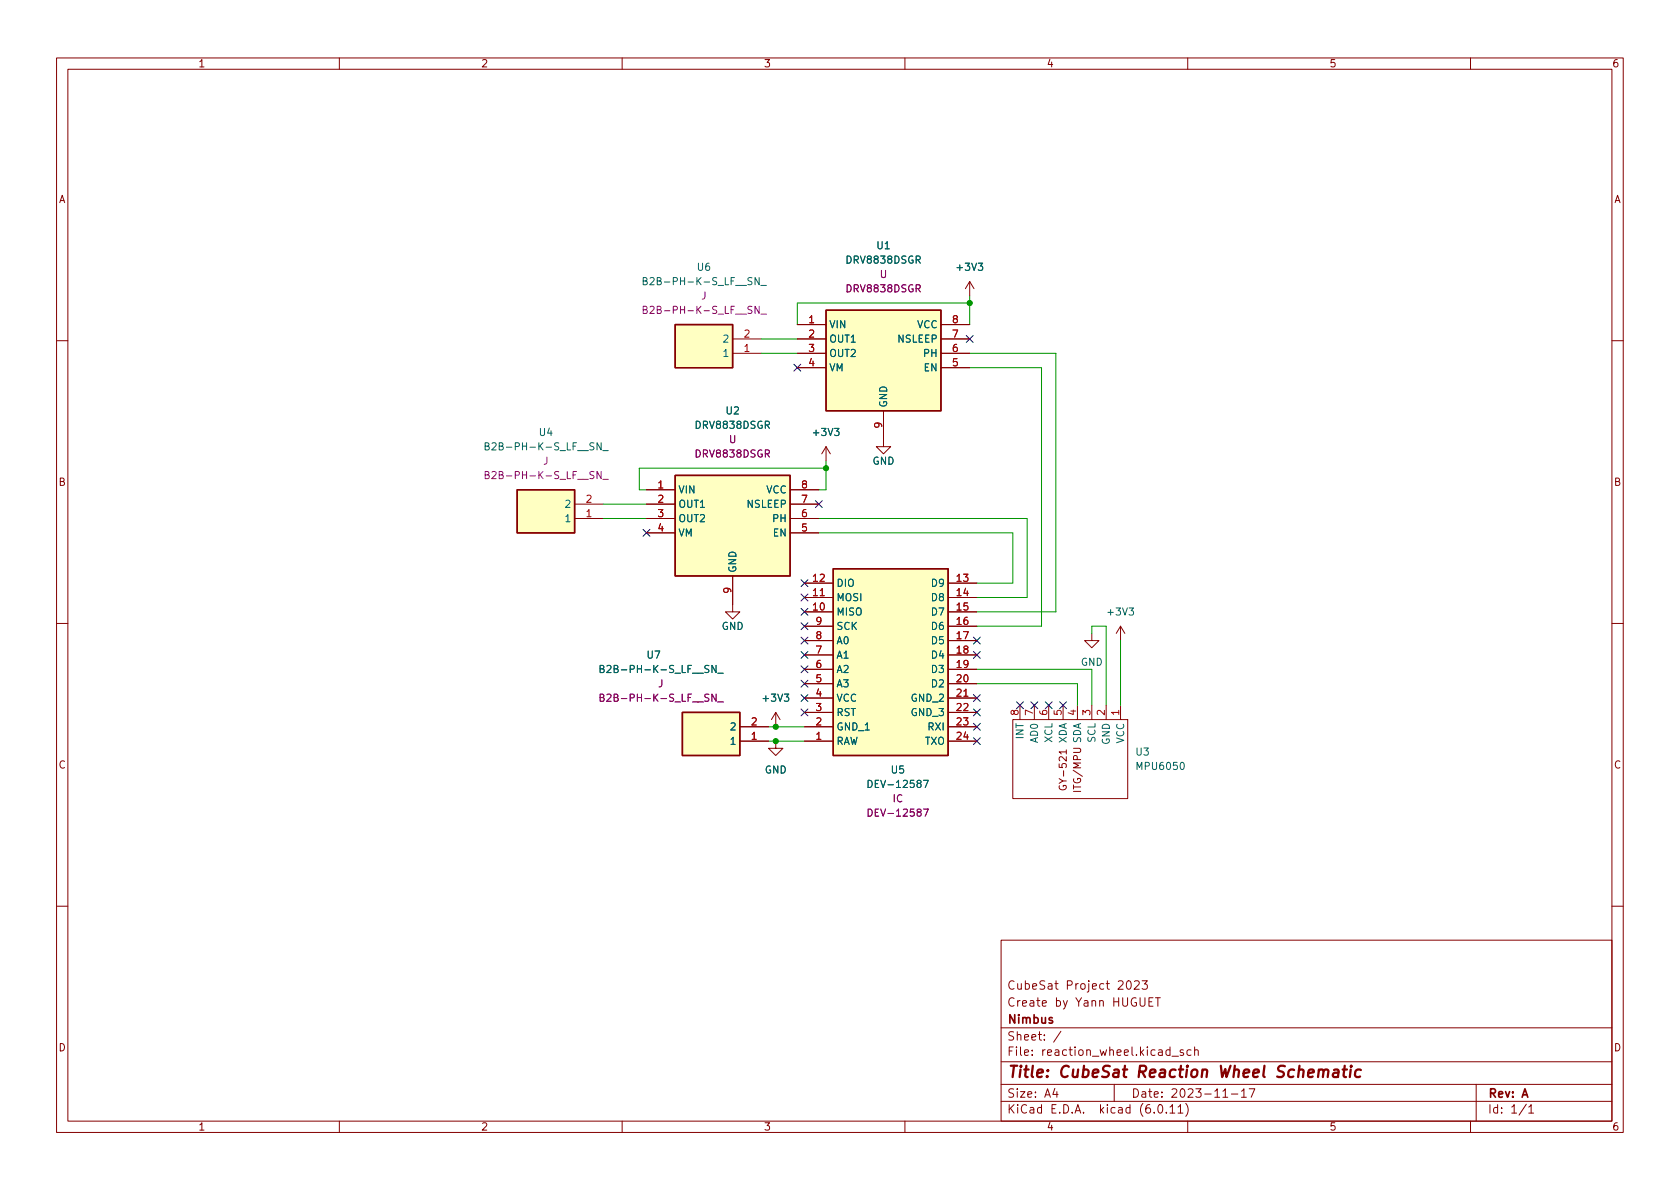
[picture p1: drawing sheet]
<svg xmlns="http://www.w3.org/2000/svg" width="297mm" height="210mm" viewBox="0 0 297 210" stroke-linecap="round" stroke-linejoin="round" font-family="sans-serif">
<g fill="none" stroke="#840000" stroke-width=".18">
<path d="M10 10.2h277v190.1h-277zM12 12.2h273v186.1h-273zM60 10.2v2M110 10.2v2M160 10.2v2M210 10.2v2M260 10.2v2M129.5 59.9h5.1M141 59.9h5M141 57.4h5M166.4 59.9h5M166.4 57.4h5"/>
<path d="M171.4 49.8l-.7 1.2M171.4 49.8v2.5M171.4 49.8l.8 1.2M10 60.2h2M129.5 62.5h5.1M141 62.5h5M141 65h5M146 79l-.7 1.3M146 79v2.5M146 79l.8 1.3M156.2 72.6v6.4h1.3l-1.3 1.3-1.3-1.3h1.3M166.4 62.5h5"/>
<path d="M166.4 65h5M285 60.2h2M101.6 89.1h5.1M101.6 91.7h5.1M114.3 86.6h5.1M114.3 89.1h5.1M114.3 91.7h5.1M114.3 94.2h5.1M139.7 86.6h5.1M139.7 89.1h5.1M139.7 91.7h5.1M139.7 94.2h5.1"/>
<path d="M10 110.2h2M129.5 101.8v6.4h1.3l-1.3 1.3-1.2-1.3h1.2M142.2 108.2h5.1M142.2 105.7h5.1M142.2 103.1h5.1M142.2 110.7h5.1M142.2 113.3h5.1M142.2 115.8h5.1M142.2 118.4h5.1M167.6 108.2h5.1M167.6 105.7h5.1M167.6 103.1h5.1"/>
<path d="M167.6 110.7h5.1M167.6 113.3h5.1M167.6 115.8h5.1M167.6 118.4h5.1M193 112v1.3h1.3l-1.3 1.2-1.2-1.2h1.2M198.1 110.7l-.7 1.3M198.1 110.7v2.6M198.1 110.7l.8 1.3M285 110.2h2M130.8 131.1h5.1M130.8 128.5h5.1M137.2 131.1v1.2h1.2l-1.2 1.3-1.3-1.3h1.3"/>
<path d="M137.2 126l-.8 1.2M137.2 126v2.5M137.2 126l.7 1.2M142.2 131.1h5.1M142.2 128.5h5.1M142.2 120.9h5.1M142.2 123.4h5.1M142.2 126h5.1M167.6 131.1h5.1M167.6 128.5h5.1M167.6 120.9h5.1M167.6 123.4h5.1"/>
<path d="M167.6 126h5.1M179.1 127.2h20.3v14h-20.3zM180.3 124.7v2.5M182.9 124.7v2.5M185.4 124.7v2.5M188 124.7v2.5M188.5 133h-1.2l.3 .3M188.5 132.6v.7M189.8 132.3h1l.3 .3-.1 .3-.2 .2h-1M190.5 124.7v2.5M193 124.7v2.5M195.6 124.7v2.5"/>
<path d="M198.1 124.7v2.5M10 160.2h2M177 166.3h108v32h-108zM184.3 177.4l.7-.1-.1-.3-.4-.1-.2 .2 .1 .8h.5M186.5 173.9h.6M186.7 173.4v1.3l.4 .2M195.6 173.9h.5M195.8 173.4v1.3l.3 .2M285 160.2h2M60 198.3v2M110 198.3v2M160 198.3v2"/>
<path d="M177 194.8h108M177 191.8h108M177 187.8h108M177 181.8h108M182.5 186.5v.1M182.5 185.7v.1M184.6 183.8v.1M184.6 183v.1M187.6 182.4l-1.3 1.9M197 191.8v3M209.2 185.7l-.3-.1-.3 .2 .1 .3 .5 .1v.4h-.6M209.6 195.1a1.72 1.72 0 0 1 0 2.3"/>
<path d="M210 198.3v2M210.6 185.7l-.5-.1-.2 .3v.4l.1 .3h.6M211.2 185.8l.2-.2 .4 .1 .1 .9M211.2 185.1v1.5M217.7 193.5h1.2M219.5 193l.4-.5v1.5M219.5 194h.9M220.9 192.5h1l-.7 1.5M260 198.3v2M261 191.8v6.5M270.3 195.8l.4-.5v1.5M270.3 196.8h.9"/>
</g>
<path d="M227.2 188.6a.85 .85 0 0 0-1.1 .1 .45 .45 0 0 0 .2 .7l.4 .1a.49 .49 0 0 1 .3 .5 .49 .49 0 0 1-.4 .5l-.8-.1" fill="none" stroke="#840000" stroke-width=".4"/>
<g fill="none" stroke="#006464" stroke-width=".18">
<path d="M133 49.1h-.5l-.2 .1v.4l.5 .2 .2 .3-.3 .3-.5-.1M134.2 49.1v1.3l-.7-1.3v1.3M134.5 50.5h1M173 46.5h.7l-.4 .5 .4 .1v.6l-.2 .1-.5-.1M105 78.4l-.5-.1-.1 .1v.4l.5 .2 .1 .3-.2 .3-.5-.1M106.3 78.3v1.3l-.7-1.3v1.3M106.6 79.7h1M147.6 75.8h.7l-.4 .4 .4 .2v.5l-.2 .1-.5-.1M125.3 117.7h-.4l-.2 .1v.3l.5 .3 .1 .3-.2 .2h-.5M126.6 117.7v1.2l-.7-1.2v1.2M126.9 119.1h1M199.6 107.5h.8l-.4 .5 .4 .1v.6l-.2 .1-.6-.1"/>
<path d="M138.7 122.7h.8l-.5 .5 .4 .1v.6l-.2 .1-.5-.1M162.4 138.5l-.3-.2 .1-.2 .2-.1h.3l.2 .2-.1 .2-.5 .2-.2 .2v.2l.3 .3h.2l.3-.3-.1-.4-.2-.1M163.3 138h.8l-.5 1.3M208.8 134.9l.2-.1a.68 .68 0 0 1 .4 .6 .68 .68 0 0 1-.4 .7l-.2-.1-.1-.4z"/>
</g>
<g fill="#ffffc2" stroke="#ffffc2" stroke-width=".18">
<path d="M119.4 84.1h20.3v17.7h-20.3z"/>
<path d="M119.4 57.4h10.1v7.6h-10.1z"/>
<path d="M147.3 100.6h20.3v33h-20.3z"/>
<path d="M146 54.9h20.4v17.7h-20.4z"/>
<path d="M91.4 86.6h10.2v7.6h-10.2z"/>
<path d="M120.6 126h10.2v7.6h-10.2z"/>
</g>
<path d="M119.4 57.4h10.1v7.6h-10.1zM146 54.9h20.4v17.7h-20.4zM91.4 86.6h10.2v7.6h-10.2zM119.4 84.1h20.3v17.7h-20.3zM147.3 100.6h20.3v33h-20.3zM120.6 126h10.2v7.6h-10.2z" fill="none" stroke="#840000" stroke-width=".25"/>
<path d="M133 54.2h-.5l-.2 .1v.3l.5 .3 .2 .3-.3 .2h-.5M134.2 54.2v1.2l-.7-1.2v1.2M134.5 55.6h1M105 83.4h-.5l-.1 .1v.4l.5 .2 .1 .3-.2 .2h-.5M106.3 83.4v1.2l-.7-1.2v1.2M106.6 84.8h1M125.3 122.8l-.4-.1-.2 .2v.3l.5 .3 .1 .3-.2 .2h-.5M126.6 122.7v1.3l-.7-1.3v1.3M126.9 124.1h1M162.4 143.6l-.3-.2 .1-.2 .2-.1h.3l.2 .2-.1 .2-.5 .2-.2 .1v.3l.3 .2h.2l.3-.2-.1-.4-.2-.1M163.3 143.1h.8l-.5 1.2" fill="none" stroke="#840084" stroke-width=".18"/>
<path d="M145 105.3h.7M170.4 123.1h.7" fill="none" stroke="#a90000" stroke-width=".18"/>
<g fill="none" stroke="#009600" stroke-width=".18">
<path d="M134.6 59.9h6.4M171.4 52.3v5.1M171.4 53.6h-30.4v3.8M134.6 62.5h6.4M171.4 65h12.7v45.7h-11.4M171.4 62.5h15.3v45.7h-14M106.7 89.1h7.6M106.7 91.7h7.6M144.8 94.2h34.3v8.9h-6.4M144.8 91.7h36.8v14h-8.9M146 82.8h-33v3.8h1.3M146 81.5v5.1h-1.2"/>
<path d="M172.7 118.4h20.3v6.3M193 112v-1.3h2.6v14M198.1 113.3v11.4M135.9 128.5h6.3M135.9 131.1h6.3M172.7 120.9h17.8v3.8"/>
</g>
<g fill="none" stroke="#000084" stroke-width=".18">
<path d="M170.8 59.3l1.3 1.2M172.1 59.3l-1.3 1.2M140.4 64.4l1.2 1.2M141.6 64.4l-1.2 1.2M113.7 93.6l1.2 1.2M114.9 93.6l-1.2 1.2M144.2 88.5l1.2 1.3M145.4 88.5l-1.2 1.3M141.6 117.7l1.2 1.3M141.6 102.5l1.2 1.2M141.6 105l1.2 1.3M141.6 110.1l1.2 1.2"/>
<path d="M141.6 115.2l1.2 1.2M141.6 112.7l1.2 1.2M141.6 107.6l1.2 1.2M142.8 117.7l-1.2 1.3M142.8 102.5l-1.2 1.2M142.8 105l-1.2 1.3M142.8 110.1l-1.2 1.2M142.8 115.2l-1.2 1.2M142.8 112.7l-1.2 1.2M142.8 107.6l-1.2 1.2M172.1 115.2l1.2 1.2M172.1 112.7l1.2 1.2"/>
<path d="M173.3 115.2l-1.2 1.2M173.3 112.7l-1.2 1.2M141.6 120.3l1.2 1.2M141.6 122.8l1.2 1.2M141.6 125.4l1.2 1.2M142.8 120.3l-1.2 1.2M142.8 122.8l-1.2 1.2M142.8 125.4l-1.2 1.2M172.1 127.9l1.2 1.2M172.1 130.4l1.2 1.3M172.1 125.4l1.2 1.2M172.1 122.8l1.2 1.2"/>
<path d="M173.3 127.9l-1.2 1.2M173.3 130.4l-1.2 1.3M173.3 125.4l-1.2 1.2M173.3 122.8l-1.2 1.2M179.7 124.1l1.2 1.2M180.9 124.1l-1.2 1.2M182.3 124.1l1.2 1.2M183.5 124.1l-1.2 1.2M184.8 124.1l1.2 1.2M186 124.1l-1.2 1.2M187.4 124.1l1.2 1.2M188.6 124.1l-1.2 1.2"/>
</g>
<g fill="#009600" stroke="#009600" stroke-width=".18">
<circle cx="137.2" cy="128.5" r=".46"/>
<circle cx="137.2" cy="131.1" r=".46"/>
<circle cx="171.4" cy="53.6" r=".46"/>
<circle cx="146" cy="82.8" r=".46"/>
</g>
<g font-size="2.8" fill="#840000">
<text x="178" y="191.2">Title:</text>
<text x="187.3" y="191.2">CubeSat</text>
<text x="201.4" y="191.2">Reaction</text>
<text x="216.2" y="191.2">Wheel</text>
<text x="226.7" y="191.2">Schematic</text>
</g>
<g font-size="2.1" fill="#840000">
<text x="178" y="178.5">Create</text>
<text x="178" y="175.5">CubeSat</text>
<text x="186.5" y="178.5">by</text>
<text x="188.4" y="175.5">Project</text>
<text x="190.3" y="178.5">Yann</text>
<text x="197" y="178.5">HUGUET</text>
<text x="197.7" y="175.5">2023</text>
<text x="178" y="184.5">Sheet:</text>
<text x="178" y="181.5">Nimbus</text>
<text x="178" y="187.2">File:</text>
<text x="184.4" y="187.2">reaction_wheel.kicad_sch</text>
<text x="178" y="197.4">KiCad</text>
<text x="178" y="194.6">Size:</text>
<text x="184.7" y="194.6">A4</text>
<text x="185.7" y="197.4">E.D.A.</text>
<text x="194.6" y="197.4">kicad</text>
<text x="200" y="194.6">Date:</text>
<text x="201.8" y="197.4">(6.0.11)</text>
<text x="207" y="194.6">2023-11-17</text>
<text x="263" y="194.6">Rev:</text>
<text x="263" y="197.4">Id:</text>
<text x="267.1" y="197.4">1/1</text>
<text x="269.1" y="194.6">A</text>
</g>
<g font-size="1.8" fill="#840000">
<text x="35" y="12.3">1</text>
<text x="85" y="12.3">2</text>
<text x="135" y="12.3">3</text>
<text x="185" y="12.3">4</text>
<text x="235" y="12.3">5</text>
<text x="285" y="12.3">6</text>
<text x="10.4" y="36.3">A</text>
<text x="285.4" y="36.3">A</text>
<text x="10.3" y="86.3">B</text>
<text x="285.3" y="86.3">B</text>
<text x="10.3" y="136.3">C</text>
<text x="285.3" y="136.3">C</text>
<text x="189" y="140" transform="rotate(-90 189 140)">GY-521</text>
<text x="191.5" y="140.3" transform="rotate(-90 191.5 140.3)">ITG/MPU</text>
<text x="10.3" y="186.3">D</text>
<text x="285.3" y="186.3">D</text>
<text x="35" y="200.3">1</text>
<text x="85" y="200.3">2</text>
<text x="135" y="200.3">3</text>
<text x="185" y="200.3">4</text>
<text x="235" y="200.3">5</text>
<text x="285" y="200.3">6</text>
</g>
<g font-size="1.8" fill="#006464">
<text x="149.4" y="47">DRV8838DSGR</text>
<text x="154.9" y="44.5">U1</text>
<text x="113.3" y="50.8">B2B-PH-K-S_LF__SN_</text>
<text x="123.1" y="48.3">U6</text>
<text x="168.8" y="48.3">+3V3</text>
<text x="146.6" y="58.4">VIN</text>
<text x="162.1" y="58.4">VCC</text>
<text x="127.7" y="63.5">1</text>
<text x="127.7" y="61">2</text>
<text x="146.6" y="61">OUT1</text>
<text x="146.6" y="63.5">OUT2</text>
<text x="158.6" y="61">NSLEEP</text>
<text x="163.1" y="63.5">PH</text>
<text x="146.6" y="66">VM</text>
<text x="163.2" y="66">EN</text>
<text x="95.2" y="77.5">U4</text>
<text x="122.7" y="76.2">DRV8838DSGR</text>
<text x="128.2" y="73.7">U2</text>
<text x="143.4" y="77.5">+3V3</text>
<text x="157.2" y="72.1" transform="rotate(-90 157.2 72.1)">GND</text>
<text x="85.4" y="80">B2B-PH-K-S_LF__SN_</text>
<text x="154.2" y="82.6">GND</text>
<text x="119.9" y="87.6">VIN</text>
<text x="135.4" y="87.6">VCC</text>
<text x="99.7" y="92.7">1</text>
<text x="99.7" y="90.2">2</text>
<text x="119.9" y="90.2">OUT1</text>
<text x="119.9" y="92.7">OUT2</text>
<text x="119.9" y="95.3">VM</text>
<text x="131.9" y="90.2">NSLEEP</text>
<text x="136.4" y="92.7">PH</text>
<text x="136.6" y="95.3">EN</text>
<text x="130.6" y="101.3" transform="rotate(-90 130.6 101.3)">GND</text>
<text x="147.8" y="106.7">MOSI</text>
<text x="147.8" y="104.1">DIO</text>
<text x="164.5" y="104.1">D9</text>
<text x="164.5" y="106.7">D8</text>
<text x="127.5" y="111.8">GND</text>
<text x="147.8" y="109.2">MISO</text>
<text x="147.8" y="111.8">SCK</text>
<text x="164.5" y="109.2">D7</text>
<text x="164.5" y="111.8">D6</text>
<text x="195.5" y="109.2">+3V3</text>
<text x="105.7" y="119.4">B2B-PH-K-S_LF__SN_</text>
<text x="114.2" y="116.8">U7</text>
<text x="147.8" y="119.4">A2</text>
<text x="147.8" y="116.8">A1</text>
<text x="147.8" y="114.3">A0</text>
<text x="164.5" y="114.3">D5</text>
<text x="164.5" y="116.8">D4</text>
<text x="164.5" y="119.4">D3</text>
<text x="191" y="118.1">GND</text>
<text x="134.5" y="124.5">+3V3</text>
<text x="147.8" y="124.5">VCC</text>
<text x="147.8" y="121.9">A3</text>
<text x="160.9" y="124.5">GND_2</text>
<text x="164.5" y="121.9">D2</text>
<text x="128.9" y="129.5">2</text>
<text x="147.8" y="129.5">GND_1</text>
<text x="147.8" y="127">RST</text>
<text x="160.9" y="127">GND_3</text>
<text x="163.9" y="129.5">RXI</text>
<text x="181.4" y="130.8" transform="rotate(-90 181.4 130.8)">INT</text>
<text x="183.9" y="131.5" transform="rotate(-90 183.9 131.5)">AD0</text>
<text x="186.4" y="131.4" transform="rotate(-90 186.4 131.4)">XCL</text>
<text x="189" y="131.5" transform="rotate(-90 189 131.5)">XDA</text>
<text x="191.5" y="131.5" transform="rotate(-90 191.5 131.5)">SDA</text>
<text x="194.1" y="131.4" transform="rotate(-90 194.1 131.4)">SCL</text>
<text x="196.6" y="131.8" transform="rotate(-90 196.6 131.8)">GND</text>
<text x="199.1" y="131.5" transform="rotate(-90 199.1 131.5)">VCC</text>
<text x="128.9" y="132.1">1</text>
<text x="135.1" y="137.2">GND</text>
<text x="147.8" y="132.1">RAW</text>
<text x="157.4" y="137.2">U5</text>
<text x="163.5" y="132.1">TXO</text>
<text x="200.7" y="134">U3</text>
<text x="200.7" y="136.5">MPU6050</text>
<text x="153.1" y="139.7">DEV-12587</text>
</g>
<g font-size="1.8" fill="#840084">
<text x="123.9" y="53.3">J</text>
<text x="149.4" y="52.1">DRV8838DSGR</text>
<text x="155.5" y="49.5">U</text>
<text x="113.3" y="55.9">B2B-PH-K-S_LF__SN_</text>
<text x="96" y="82.6">J</text>
<text x="122.7" y="81.3">DRV8838DSGR</text>
<text x="128.8" y="78.7">U</text>
<text x="85.4" y="85.1">B2B-PH-K-S_LF__SN_</text>
<text x="105.7" y="124.5">B2B-PH-K-S_LF__SN_</text>
<text x="116.3" y="121.9">J</text>
<text x="157.7" y="142.2">IC</text>
<text x="153.1" y="144.8">DEV-12587</text>
</g>
<g font-size="1.8" fill="#a90000">
<text x="131.4" y="59.7">2</text>
<text x="142.8" y="57.1">1</text>
<text x="142.8" y="59.7">2</text>
<text x="168.2" y="59.7">7</text>
<text x="168.2" y="57.1">8</text>
<text x="131.4" y="62.2">1</text>
<text x="142.8" y="62.2">3</text>
<text x="142.8" y="64.8">4</text>
<text x="168.2" y="64.8">5</text>
<text x="168.2" y="62.2">6</text>
<text x="156" y="75.9" transform="rotate(-90 156 75.9)">9</text>
<text x="103.5" y="88.9">2</text>
<text x="116.2" y="86.4">1</text>
<text x="116.2" y="88.9">2</text>
<text x="141.6" y="88.9">7</text>
<text x="141.6" y="86.4">8</text>
<text x="103.5" y="91.4">1</text>
<text x="116.2" y="91.4">3</text>
<text x="116.2" y="94">4</text>
<text x="141.6" y="94">5</text>
<text x="141.6" y="91.4">6</text>
<text x="129.3" y="105.1" transform="rotate(-90 129.3 105.1)">9</text>
<text x="143.5" y="107.9">10</text>
<text x="143.5" y="105.4">11</text>
<text x="143.5" y="102.9">12</text>
<text x="168.9" y="102.9">13</text>
<text x="168.9" y="105.4">14</text>
<text x="168.9" y="107.9">15</text>
<text x="144.1" y="113">8</text>
<text x="144.1" y="110.5">9</text>
<text x="168.9" y="110.5">16</text>
<text x="168.9" y="113">17</text>
<text x="144.1" y="118.1">6</text>
<text x="144.1" y="115.6">7</text>
<text x="168.9" y="115.6">18</text>
<text x="168.9" y="118.1">19</text>
<text x="144.1" y="125.7">3</text>
<text x="144.1" y="123.2">4</text>
<text x="144.1" y="120.6">5</text>
<text x="168.9" y="120.6">20</text>
<text x="168.9" y="123.2">21</text>
<text x="168.9" y="125.7">22</text>
<text x="132.7" y="130.8">1</text>
<text x="132.7" y="128.3">2</text>
<text x="144.1" y="130.8">1</text>
<text x="144.1" y="128.3">2</text>
<text x="168.9" y="128.3">23</text>
<text x="168.9" y="130.8">24</text>
<text x="180.1" y="126.7" transform="rotate(-90 180.1 126.7)">8</text>
<text x="182.6" y="126.7" transform="rotate(-90 182.6 126.7)">7</text>
<text x="185.2" y="126.7" transform="rotate(-90 185.2 126.7)">6</text>
<text x="187.7" y="126.7" transform="rotate(-90 187.7 126.7)">5</text>
<text x="190.2" y="126.7" transform="rotate(-90 190.2 126.7)">4</text>
<text x="192.8" y="126.7" transform="rotate(-90 192.8 126.7)">3</text>
<text x="195.3" y="126.7" transform="rotate(-90 195.3 126.7)">2</text>
<text x="197.9" y="126.7" transform="rotate(-90 197.9 126.7)">1</text>
</g>
</svg>
